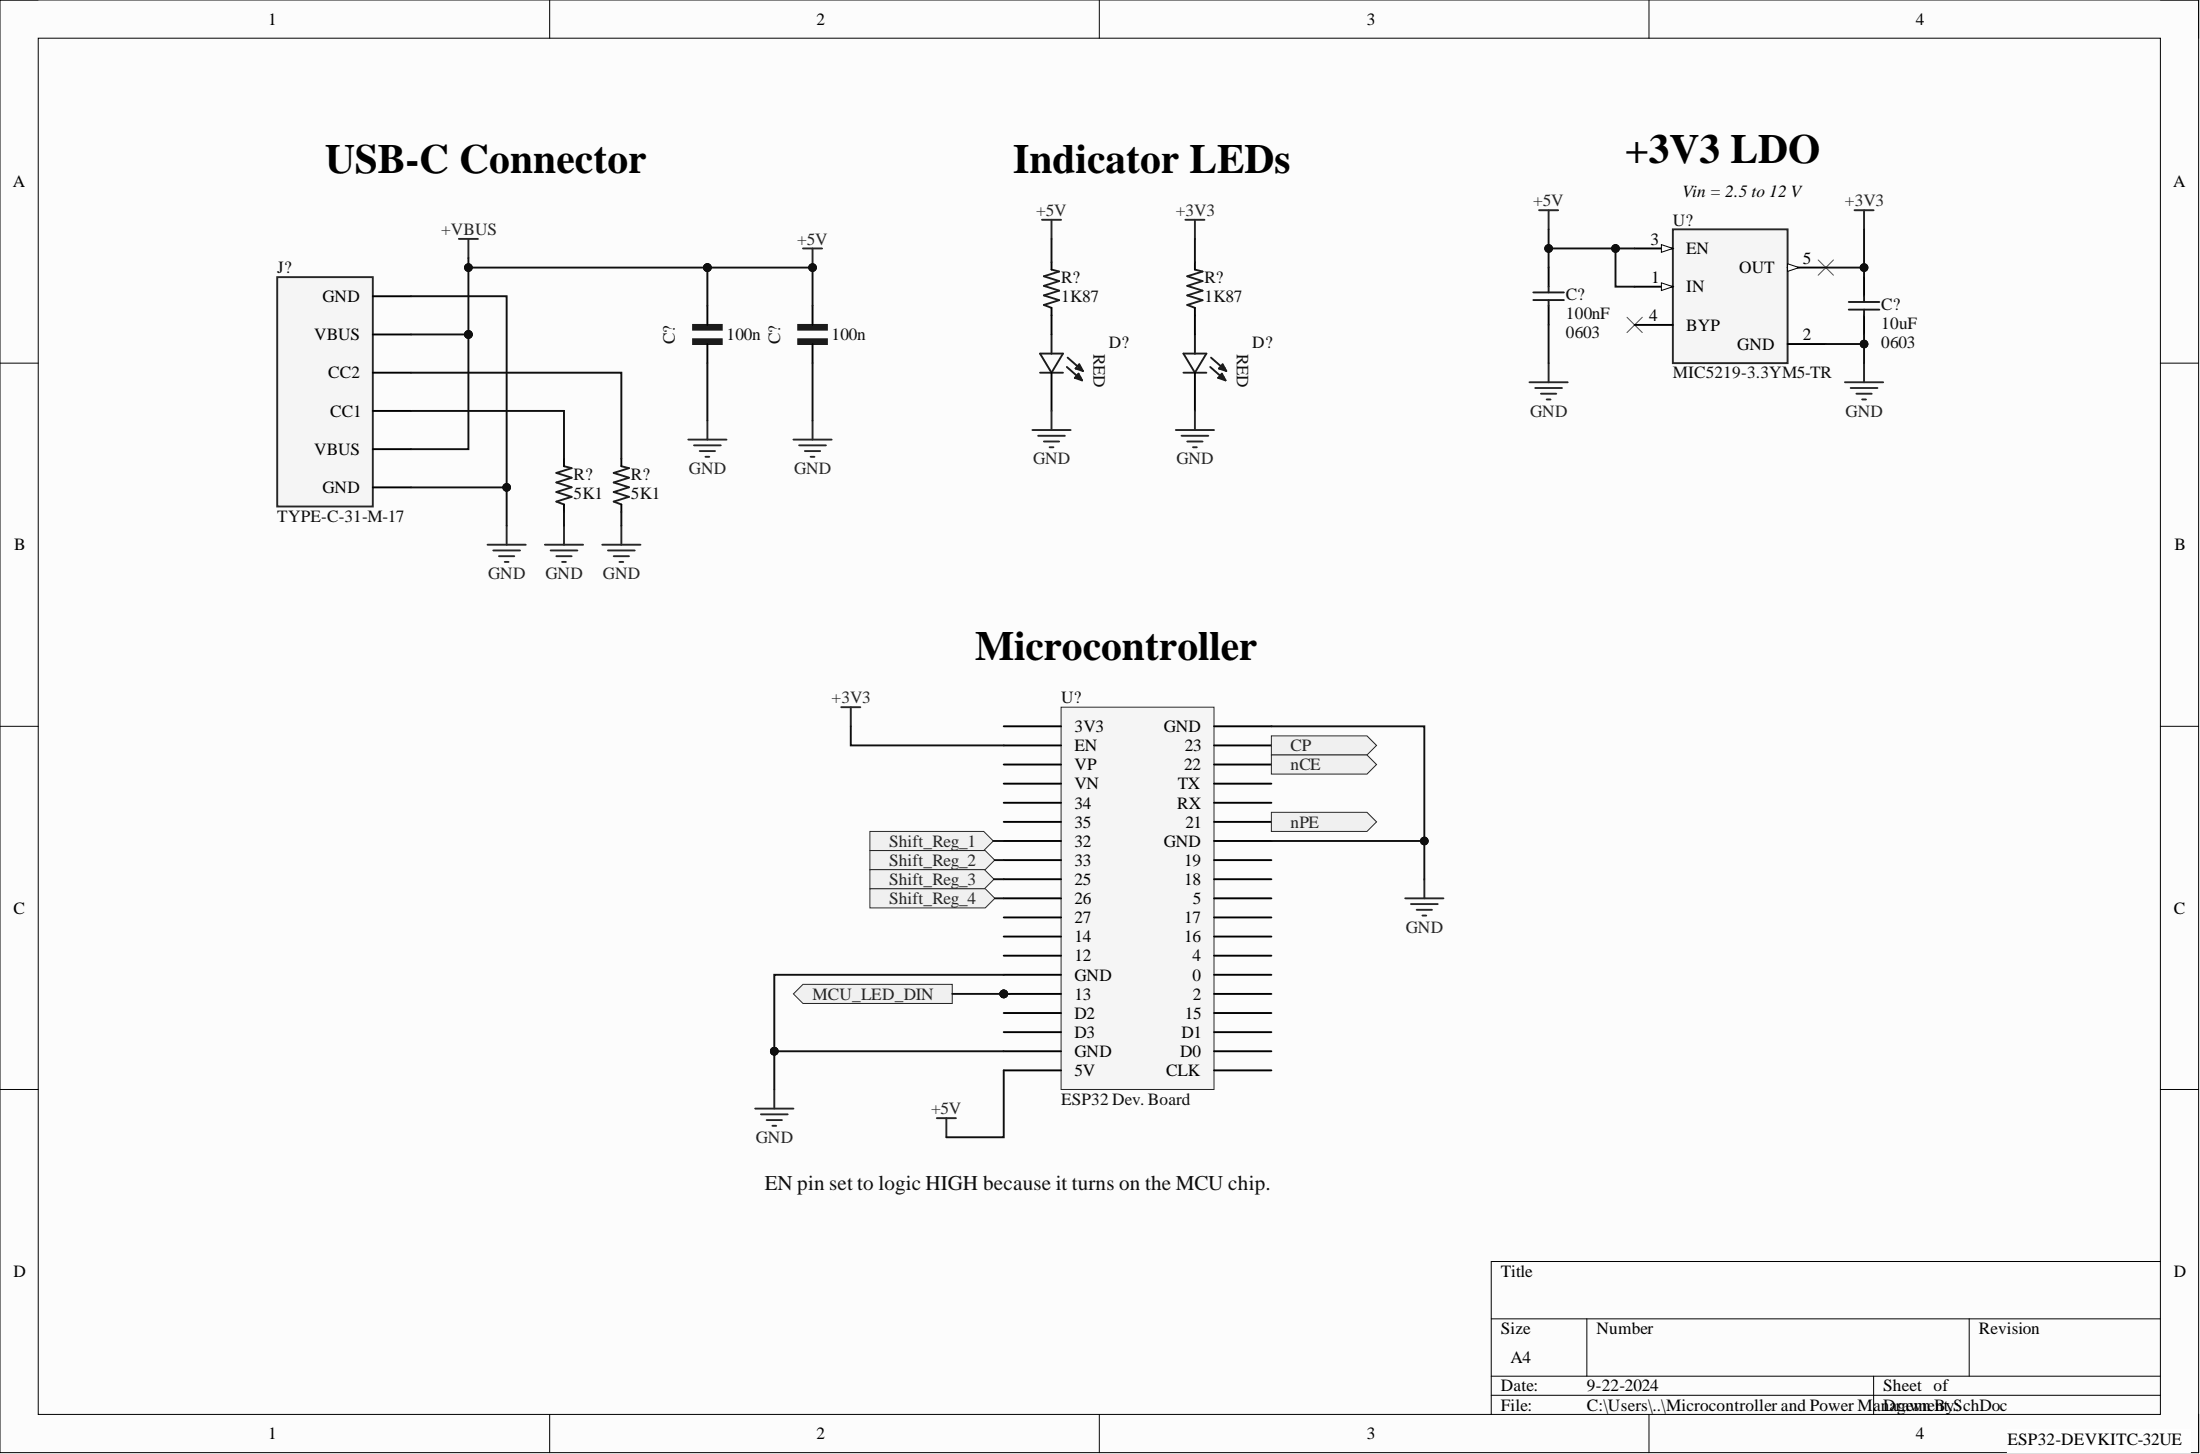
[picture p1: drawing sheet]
<svg xmlns="http://www.w3.org/2000/svg" width="292mm" height="193mm" viewBox="0 0 292 193" stroke-linecap="round" stroke-linejoin="round" font-family="sans-serif">
<path d="M0 0h291.9v192.8h-291.9z" fill-rule="evenodd" fill="#fcfcfc"/>
<path d="M0 0h291.9v192.8h-291.9z" fill="none" stroke="#000" stroke-width=".13"/>
<path d="M5.1 5.1h281.7v182.6h-281.7z" fill-rule="evenodd" fill="#fcfcfc"/>
<g fill="none" stroke="#000" stroke-width=".13">
<path d="M0 0h5.1M73 0v5.1M146 0v5.1M218.9 0v5.1M286.8 0h5.1v5.1M5.1 5.1h281.7v182.6h-281.7zM0 48.2h5.1M286.8 48.2h5.1M0 96.4h5.1M286.8 96.4h5.1M0 144.6h5.1M286.8 144.6h5.1"/>
<path d="M198 175h88.8M210.7 175v7.6M261.5 175v7.6M286.8 167.4h-88.8v20.3M73 187.7v5.1M146 187.7v5.1M198 182.6h88.8M198 185.2h88.8M218.9 187.7v5.1M248.8 182.6v5.1M291.9 187.7v5.1"/>
</g>
<path d="M266.5 189.7h24.3v3.1h-24.3z" fill-rule="evenodd" fill="#fefefe"/>
<path d="M266.5 189.7h24.3v3.1h-24.3z" fill="none" stroke="#fefefe" stroke-width=".13"/>
<circle cx="133.3" cy="131.9" r=".51" fill="#0e0e0e"/>
<circle cx="133.3" cy="131.9" r=".51" fill="none" stroke="#0e0e0e" stroke-width=".13"/>
<path d="M140.9 93.9h20.3v50.7h-20.3z" fill-rule="evenodd" fill="#f5f5f5"/>
<path d="M140.9 93.9h20.3v50.7h-20.3z" fill="none" stroke="#262626" stroke-width=".13"/>
<g fill="none" stroke="#000" stroke-width=".25">
<path d="M133.3 96.4h7.6M133.3 98.9h7.6M133.3 101.5h7.6M133.3 104h7.6M133.3 106.5h7.6M133.3 109.1h7.6M133.3 111.6h7.6M133.3 114.2h7.6M133.3 116.7h7.6M133.3 119.2h7.6M133.3 121.8h7.6M133.3 124.3h7.6"/>
<path d="M133.3 126.8h7.6M133.3 129.4h7.6M133.3 131.9h7.6"/>
</g>
<circle cx="133.3" cy="131.9" r=".51" fill="#0e0e0e"/>
<circle cx="133.3" cy="131.9" r=".51" fill="none" stroke="#0e0e0e" stroke-width=".13"/>
<g fill="none" stroke="#000" stroke-width=".25">
<path d="M205.6 35.5v2.5M205.6 40.6v2.5M247.5 41.9v2.5M161.2 98.9h7.6M161.2 96.4h7.6M161.2 119.2h7.6M161.2 116.7h7.6M161.2 114.2h7.6M161.2 111.6h7.6M161.2 109.1h7.6M161.2 106.5h7.6M161.2 104h7.6"/>
<path d="M161.2 101.5h7.6M133.3 134.4h7.6M133.3 137h7.6M133.3 139.5h7.6M161.2 134.4h7.6M161.2 137h7.6M161.2 139.5h7.6M161.2 131.9h7.6M161.2 129.4h7.6M161.2 126.8h7.6M161.2 124.3h7.6M161.2 121.8h7.6"/>
<path d="M133.3 142.1h7.6M161.2 142.1h7.6"/>
</g>
<g fill="none" stroke="#262626" stroke-width=".25">
<path d="M204.3 27.9h2.6M205.6 27.9v2.5M246.2 27.9h2.6M247.5 27.9v2.5M203.1 50.7h5.1M203.8 51.5h3.6M204.6 52.3h2M205.4 53h.5M205.6 48.2v2.5M245 50.7h5M245.7 51.5h3.6M246.5 52.3h2"/>
<path d="M247.2 53h.5M247.5 48.2v2.5M186.6 119.2h5.1M187.3 120h3.6M189.1 116.7v2.5M188.1 120.7h2M188.9 121.5h.5M100.3 147.1h5M101 147.9h3.6M101.8 148.7h2M102.6 149.4h.5M102.8 144.6v2.5"/>
</g>
<path d="M203.6 38.8h4M203.6 39.8h4M205.6 38v.8M205.6 39.8v.8M247.5 39.3v.8M245.5 40.1h4M245.5 41.1h4M247.5 41.1v.8" fill="none" stroke="#1c1c1c" stroke-width=".25"/>
<path d="M216 42.1l2.1 2M218.1 42.1l-2.1 2" fill="none" stroke="#4c4c4c" stroke-width=".13"/>
<path d="M222.1 30.4h15.2v17.8h-15.2z" fill-rule="evenodd" fill="#f5f5f5"/>
<path d="M222.1 30.4h15.2v17.8h-15.2z" fill="none" stroke="#262626" stroke-width=".25"/>
<path d="M217 33h5.1M217 43.1h5.1" fill="none" stroke="#000" stroke-width=".25"/>
<path d="M220.6 32.5l1.5 .5-1.5 .5z" fill="#fbfbfb"/>
<path d="M220.6 32.5l1.5 .5-1.5 .5z" fill="none" stroke="#000" stroke-width=".13"/>
<path d="M217 38h5.1" fill="none" stroke="#000" stroke-width=".25"/>
<path d="M220.6 37.5l1.5 .5-1.5 .6z" fill="#fbfbfb"/>
<path d="M220.6 37.5l1.5 .5-1.5 .6z" fill="none" stroke="#000" stroke-width=".13"/>
<path d="M237.3 35.5h5.1" fill="none" stroke="#000" stroke-width=".25"/>
<path d="M237.3 35l1.6 .5-1.6 .5z" fill="#fbfbfb"/>
<path d="M237.3 35l1.6 .5-1.6 .5z" fill="none" stroke="#000" stroke-width=".13"/>
<path d="M237.3 45.7h5.1" fill="none" stroke="#000" stroke-width=".25"/>
<path d="M241.4 34.5l2 2M243.4 34.5l-2 2" fill="none" stroke="#4c4c4c" stroke-width=".13"/>
<path d="M36.8 36.8h12.7v30.4h-12.7z" fill-rule="evenodd" fill="#f5f5f5"/>
<g fill="none" stroke="#262626" stroke-width=".25">
<path d="M36.8 36.8h12.7v30.4h-12.7zM60.9 31.7h2.6M62.2 31.7v2.5M138.3 29.2h2.6M139.6 29.2v2.5M157.4 29.2h2.5M158.7 29.2v2.5M137.1 57.1h5.1M137.8 57.8h3.6M138.6 58.6h2M139.4 59.4h.5M139.6 54.5v2.6"/>
<path d="M156.1 57.1h5.1M156.9 57.8h3.5M157.6 58.6h2.1M158.4 59.4h.5M158.7 54.5v2.6M64.7 72.3h5.1M65.5 73.1h3.5M66.3 73.8h2M67 74.6h.5M67.3 69.8v2.5M72.3 72.3h5.1M73.1 73.1h3.6"/>
<path d="M73.9 73.8h2M74.6 74.6h.5M74.9 69.8v2.5M80 72.3h5M80.7 73.1h3.6M81.5 73.8h2M82.2 74.6h.6M82.5 69.8v2.5M111.7 93.9h2.5M113 93.9v2.5M124.4 148.4h2.5M125.7 148.4v2.5"/>
</g>
<g fill="none" stroke="#000" stroke-width=".25">
<path d="M49.5 39.3h5.1M139.6 34.8v1M158.7 34.8v1M49.5 54.5h5.1M49.5 59.6h5.1M49.5 49.5h5.1M49.5 44.4h5.1M139.6 40.9v3.5M158.7 40.9v3.5M49.5 64.7h5.1M74.9 60.9v1M74.9 67v1"/>
<path d="M82.5 60.9v1M82.5 67v1"/>
</g>
<g fill="none" stroke="#1c1c1c" stroke-width=".25">
<path d="M139.6 35.8l1 .2-2 .7 2 .6-2 .6 2 .7-2 .6 2 .6-2 .7 1 .4M158.7 35.8l1 .2-2.1 .7 2.1 .6-2.1 .6 2.1 .7-2.1 .6 2.1 .6-2.1 .7 1.1 .4M139.6 44.4v2.5M141.6 48.7l2.1 1.8M141.7 47.5l2.1 1.7M142.7 50.2l.5-.6 .5 .9M142.7 50.2l1 .3M142.8 48.9l.5-.6 .5 .9M142.8 48.9l1 .3M143.1 49.8l.2 .2M143.2 48.5l.2 .3M143.4 50.1v.1h-.7"/>
<path d="M143.5 48.8v.1h-.7M158.7 44.4v2.5M160.7 48.7l2 1.8M160.8 47.5l2 1.7M161.8 50.2l.4-.6 .5 .9M161.8 50.2l.9 .3M161.9 48.9l.4-.6 .5 .9M161.9 48.9l.9 .3M162.2 49.8l.1 .2M162.3 48.5l.1 .3M162.5 50.1v.1h-.7M162.6 48.8v.1h-.7"/>
<path d="M74.9 61.9l1 .2-2 .7 2 .6-2 .6 2 .7-2 .6 2 .6-2 .7 1 .4M82.5 61.9l1 .2-2 .7 2 .6-2 .6 2 .7-2 .6 2 .6-2 .7 1 .4"/>
</g>
<path d="M92 43.1h3.8v.7h-3.8z" fill-rule="evenodd" fill="#1c1c1c"/>
<path d="M92 43.1h3.8v.7h-3.8z" fill="none" stroke="#1c1c1c" stroke-width=".25"/>
<path d="M92 45h3.8v.7h-3.8z" fill-rule="evenodd" fill="#1c1c1c"/>
<path d="M92 45h3.8v.7h-3.8z" fill="none" stroke="#1c1c1c" stroke-width=".25"/>
<path d="M93.9 40.6v2.5M93.9 45.7v2.5" fill="none" stroke="#000" stroke-width=".25"/>
<path d="M106 43.1h3.8v.7h-3.8z" fill-rule="evenodd" fill="#1c1c1c"/>
<path d="M106 43.1h3.8v.7h-3.8z" fill="none" stroke="#1c1c1c" stroke-width=".25"/>
<path d="M106 45h3.8v.7h-3.8z" fill-rule="evenodd" fill="#1c1c1c"/>
<path d="M106 45h3.8v.7h-3.8z" fill="none" stroke="#1c1c1c" stroke-width=".25"/>
<path d="M107.9 40.6v2.5M107.9 45.7v2.5" fill="none" stroke="#000" stroke-width=".25"/>
<path d="M106.6 33h2.6M107.9 33v2.5M91.4 58.3h5.1M92.1 59.1h3.6M92.9 59.9h2M93.9 55.8v2.5M105.3 58.3h5.1M106.1 59.1h3.6M106.9 59.9h2M107.9 55.8v2.5M93.7 60.6h.5M107.6 60.6h.5" fill="none" stroke="#262626" stroke-width=".25"/>
<circle cx="107.9" cy="35.5" r=".51" fill="#0e0e0e"/>
<circle cx="107.9" cy="35.5" r=".51" fill="none" stroke="#0e0e0e" stroke-width=".13"/>
<path d="M105.3 131.9l1.3-1.3h19.8v2.6h-19.8z" fill-rule="evenodd" fill="#f0f0f0"/>
<path d="M105.3 131.9l1.3-1.3h19.8v2.6h-19.8z" fill="none" stroke="#262626" stroke-width=".13"/>
<path d="M115.5 110.3h15.1l1.3 1.3-1.3 1.3h-15.1z" fill-rule="evenodd" fill="#f0f0f0"/>
<path d="M115.5 110.3h15.1l1.3 1.3-1.3 1.3h-15.1z" fill="none" stroke="#262626" stroke-width=".13"/>
<path d="M115.5 112.9h15.3l1.3 1.3-1.3 1.2h-15.3z" fill-rule="evenodd" fill="#f0f0f0"/>
<path d="M115.5 112.9h15.3l1.3 1.3-1.3 1.2h-15.3z" fill="none" stroke="#262626" stroke-width=".13"/>
<path d="M115.5 115.4h15.2l1.3 1.3-1.3 1.3h-15.2z" fill-rule="evenodd" fill="#f0f0f0"/>
<path d="M115.5 115.4h15.2l1.3 1.3-1.3 1.3h-15.2z" fill="none" stroke="#262626" stroke-width=".13"/>
<path d="M115.5 118h15.3l1.3 1.2-1.3 1.3h-15.3z" fill-rule="evenodd" fill="#f0f0f0"/>
<path d="M115.5 118h15.3l1.3 1.2-1.3 1.3h-15.3z" fill="none" stroke="#262626" stroke-width=".13"/>
<path d="M133.3 129.4h-30.5v10.1" fill="none" stroke="#0e0e0e" stroke-width=".25"/>
<circle cx="102.8" cy="139.5" r=".51" fill="#0e0e0e"/>
<circle cx="102.8" cy="139.5" r=".51" fill="none" stroke="#0e0e0e" stroke-width=".13"/>
<path d="M168.8 96.4h20.3v20.3" fill="none" stroke="#0e0e0e" stroke-width=".25"/>
<circle cx="189.1" cy="111.6" r=".51" fill="#0e0e0e"/>
<circle cx="189.1" cy="111.6" r=".51" fill="none" stroke="#0e0e0e" stroke-width=".13"/>
<path d="M168.8 111.6h20.3" fill="none" stroke="#0e0e0e" stroke-width=".25"/>
<circle cx="189.1" cy="111.6" r=".51" fill="#0e0e0e"/>
<circle cx="189.1" cy="111.6" r=".51" fill="none" stroke="#0e0e0e" stroke-width=".13"/>
<path d="M214.5 33v5h2.5M205.6 43.1v5.1" fill="none" stroke="#0e0e0e" stroke-width=".25"/>
<circle cx="214.5" cy="33" r=".51" fill="#0e0e0e"/>
<circle cx="214.5" cy="33" r=".51" fill="none" stroke="#0e0e0e" stroke-width=".13"/>
<path d="M205.6 30.4v2.6" fill="none" stroke="#0e0e0e" stroke-width=".25"/>
<circle cx="205.6" cy="33" r=".51" fill="#0e0e0e"/>
<circle cx="205.6" cy="33" r=".51" fill="none" stroke="#0e0e0e" stroke-width=".13"/>
<path d="M242.4 45.7h5.1v2.5" fill="none" stroke="#0e0e0e" stroke-width=".25"/>
<circle cx="247.5" cy="45.7" r=".51" fill="#0e0e0e"/>
<circle cx="247.5" cy="45.7" r=".51" fill="none" stroke="#0e0e0e" stroke-width=".13"/>
<path d="M247.5 44.4v1.3" fill="none" stroke="#0e0e0e" stroke-width=".25"/>
<circle cx="247.5" cy="45.7" r=".51" fill="#0e0e0e"/>
<circle cx="247.5" cy="45.7" r=".51" fill="none" stroke="#0e0e0e" stroke-width=".13"/>
<path d="M217 33h-11.4v2.5M247.5 30.4v5.1h-5.1" fill="none" stroke="#0e0e0e" stroke-width=".25"/>
<circle cx="205.6" cy="33" r=".51" fill="#0e0e0e"/>
<circle cx="205.6" cy="33" r=".51" fill="none" stroke="#0e0e0e" stroke-width=".13"/>
<circle cx="214.5" cy="33" r=".51" fill="#0e0e0e"/>
<circle cx="214.5" cy="33" r=".51" fill="none" stroke="#0e0e0e" stroke-width=".13"/>
<path d="M54.6 39.3h12.7v25.4h-12.7" fill="none" stroke="#0e0e0e" stroke-width=".25"/>
<circle cx="67.3" cy="64.7" r=".51" fill="#0e0e0e"/>
<circle cx="67.3" cy="64.7" r=".51" fill="none" stroke="#0e0e0e" stroke-width=".13"/>
<path d="M67.3 64.7v5.1" fill="none" stroke="#0e0e0e" stroke-width=".25"/>
<circle cx="67.3" cy="64.7" r=".51" fill="#0e0e0e"/>
<circle cx="67.3" cy="64.7" r=".51" fill="none" stroke="#0e0e0e" stroke-width=".13"/>
<path d="M62.2 44.4v15.2h-7.6" fill="none" stroke="#0e0e0e" stroke-width=".25"/>
<circle cx="62.2" cy="44.4" r=".51" fill="#0e0e0e"/>
<circle cx="62.2" cy="44.4" r=".51" fill="none" stroke="#0e0e0e" stroke-width=".13"/>
<path d="M54.6 44.4h7.6" fill="none" stroke="#0e0e0e" stroke-width=".25"/>
<circle cx="62.2" cy="44.4" r=".51" fill="#0e0e0e"/>
<circle cx="62.2" cy="44.4" r=".51" fill="none" stroke="#0e0e0e" stroke-width=".13"/>
<path d="M62.2 35.5v8.9M139.6 31.7v3.1M158.7 31.7v3.1M54.6 54.5h20.3v6.4M54.6 49.5h27.9v11.4M74.9 68v1.8M82.5 68v1.8M113 96.4v2.5h20.3M133.3 142.1v8.8h-7.6" fill="none" stroke="#0e0e0e" stroke-width=".25"/>
<circle cx="62.2" cy="44.4" r=".51" fill="#0e0e0e"/>
<circle cx="62.2" cy="44.4" r=".51" fill="none" stroke="#0e0e0e" stroke-width=".13"/>
<circle cx="62.2" cy="35.5" r=".51" fill="#0e0e0e"/>
<circle cx="62.2" cy="35.5" r=".51" fill="none" stroke="#0e0e0e" stroke-width=".13"/>
<path d="M93.9 35.5v5.1" fill="none" stroke="#0e0e0e" stroke-width=".25"/>
<circle cx="93.9" cy="35.5" r=".51" fill="#0e0e0e"/>
<circle cx="93.9" cy="35.5" r=".51" fill="none" stroke="#0e0e0e" stroke-width=".13"/>
<path d="M62.2 34.2v1.3h31.7M93.9 48.2v7.6" fill="none" stroke="#0e0e0e" stroke-width=".25"/>
<circle cx="62.2" cy="35.5" r=".51" fill="#0e0e0e"/>
<circle cx="62.2" cy="35.5" r=".51" fill="none" stroke="#0e0e0e" stroke-width=".13"/>
<circle cx="93.9" cy="35.5" r=".51" fill="#0e0e0e"/>
<circle cx="93.9" cy="35.5" r=".51" fill="none" stroke="#0e0e0e" stroke-width=".13"/>
<path d="M93.9 35.5h14v5.1" fill="none" stroke="#0e0e0e" stroke-width=".25"/>
<circle cx="93.9" cy="35.5" r=".51" fill="#0e0e0e"/>
<circle cx="93.9" cy="35.5" r=".51" fill="none" stroke="#0e0e0e" stroke-width=".13"/>
<circle cx="107.9" cy="35.5" r=".51" fill="#0e0e0e"/>
<circle cx="107.9" cy="35.5" r=".51" fill="none" stroke="#0e0e0e" stroke-width=".13"/>
<path d="M107.9 48.2v7.6M133.3 131.9h.7" fill="none" stroke="#0e0e0e" stroke-width=".25"/>
<circle cx="133.3" cy="131.9" r=".51" fill="#0e0e0e"/>
<circle cx="133.3" cy="131.9" r=".51" fill="none" stroke="#0e0e0e" stroke-width=".13"/>
<path d="M102.8 139.5h30.5" fill="none" stroke="#0e0e0e" stroke-width=".25"/>
<circle cx="102.8" cy="139.5" r=".51" fill="#0e0e0e"/>
<circle cx="102.8" cy="139.5" r=".51" fill="none" stroke="#0e0e0e" stroke-width=".13"/>
<path d="M102.8 139.5v5.1" fill="none" stroke="#0e0e0e" stroke-width=".25"/>
<circle cx="102.8" cy="139.5" r=".51" fill="#0e0e0e"/>
<circle cx="102.8" cy="139.5" r=".51" fill="none" stroke="#0e0e0e" stroke-width=".13"/>
<path d="M126.4 131.9h6.9" fill="none" stroke="#0e0e0e" stroke-width=".25"/>
<circle cx="133.3" cy="131.9" r=".51" fill="#0e0e0e"/>
<circle cx="133.3" cy="131.9" r=".51" fill="none" stroke="#0e0e0e" stroke-width=".13"/>
<path d="M131.9 111.6h1.4M132 116.7h1.3M132.1 114.2h1.2M132.1 119.2h1.2" fill="none" stroke="#0e0e0e" stroke-width=".25"/>
<path d="M168.8 97.7h12.7l1.3 1.2-1.3 1.3h-12.7z" fill-rule="evenodd" fill="#f0f0f0"/>
<path d="M168.8 97.7h12.7l1.3 1.2-1.3 1.3h-12.7z" fill="none" stroke="#262626" stroke-width=".13"/>
<path d="M168.8 100.2h12.7l1.3 1.3-1.3 1.2h-12.7z" fill-rule="evenodd" fill="#f0f0f0"/>
<path d="M168.8 100.2h12.7l1.3 1.3-1.3 1.2h-12.7z" fill="none" stroke="#262626" stroke-width=".13"/>
<path d="M168.8 107.8h12.7l1.3 1.3-1.3 1.2h-12.7z" fill-rule="evenodd" fill="#f0f0f0"/>
<path d="M168.8 107.8h12.7l1.3 1.3-1.3 1.2h-12.7z" fill="none" stroke="#262626" stroke-width=".13"/>
<g font-size="6.4">
<text x="139" y="53.1">PID?01</text>
<text x="158" y="53.1">PID?01</text>
</g>
<g font-size="5.5">
<text x="43.2" y="22.9">USB-C Connector</text>
<text x="134.5" y="22.9">Indicator LEDs</text>
<text x="215.8" y="21.6">+3V3 LDO</text>
<text x="129.5" y="87.6">Microcontroller</text>
</g>
<text font-size="3.5" fill="#0e0e0e" x="246.9" y="38.4">PIC?02</text>
<text font-size="2.8" fill="#0e0e0e" x="101.5" y="158">EN pin set to logic HIGH because it turns on the MCU chip.</text>
<g font-size="2.3">
<text x="35.6" y="3.3">1</text>
<text x="108.4" y="3.3">2</text>
<text x="181.5" y="3.3">3</text>
<text x="254.3" y="3.3">4</text>
<text x="1.7" y="24.9">A</text>
<text x="223.4" y="26.1">Vin = 2.5 to 12 V</text>
<text x="288.5" y="24.9">A</text>
<text x="219.2" y="32.5">3</text>
<text x="223.9" y="33.7">EN</text>
<text x="239.4" y="35">5</text>
<text x="42.8" y="40.1">GND</text>
<text x="219.2" y="37.5">1</text>
<text x="223.9" y="38.8">IN</text>
<text x="230.9" y="36.3">OUT</text>
<text x="41.7" y="45.2">VBUS</text>
<text x="219" y="42.6">4</text>
<text x="223.9" y="43.9">BYP</text>
<text x="230.7" y="46.4">GND</text>
<text x="239.4" y="45.2">2</text>
<text x="43.6" y="50.2">CC2</text>
<text x="43.8" y="55.3">CC1</text>
<text x="41.7" y="60.4">VBUS</text>
<text x="42.8" y="65.4">GND</text>
<text x="1.9" y="73.1">B</text>
<text x="288.7" y="73.1">B</text>
<text x="142.7" y="97.2">3V3</text>
<text x="142.7" y="99.7">EN</text>
<text x="154.5" y="97.2">GND</text>
<text x="157.3" y="99.7">23</text>
<text x="142.7" y="102.2">VP</text>
<text x="142.7" y="104.8">VN</text>
<text x="142.7" y="107.3">34</text>
<text x="156.3" y="107.3">RX</text>
<text x="156.4" y="104.8">TX</text>
<text x="157.2" y="102.2">22</text>
<text x="142.7" y="109.8">35</text>
<text x="142.7" y="112.4">32</text>
<text x="154.5" y="112.4">GND</text>
<text x="157.4" y="109.8">21</text>
<text x="142.7" y="114.9">33</text>
<text x="142.7" y="117.4">25</text>
<text x="142.7" y="120">26</text>
<text x="157.2" y="117.4">18</text>
<text x="157.2" y="114.9">19</text>
<text x="158.4" y="120">5</text>
<text x="1.8" y="121.3">C</text>
<text x="142.7" y="122.5">27</text>
<text x="142.7" y="125.1">14</text>
<text x="157.2" y="125.1">16</text>
<text x="157.2" y="122.5">17</text>
<text x="288.6" y="121.3">C</text>
<text x="142.7" y="127.6">12</text>
<text x="142.7" y="130.1">GND</text>
<text x="158.3" y="130.1">0</text>
<text x="158.3" y="127.6">4</text>
<text x="142.7" y="132.7">13</text>
<text x="142.7" y="135.2">D2</text>
<text x="142.7" y="137.7">D3</text>
<text x="156.9" y="137.7">D1</text>
<text x="157.3" y="135.2">15</text>
<text x="158.4" y="132.7">2</text>
<text x="142.7" y="140.3">GND</text>
<text x="142.7" y="142.8">5V</text>
<text x="154.8" y="142.8">CLK</text>
<text x="156.7" y="140.3">D0</text>
<text x="1.8" y="169.5">D</text>
<text x="199.3" y="169.5">Title</text>
<text x="288.6" y="169.5">D</text>
<text x="199.3" y="177.1">Size</text>
<text x="212" y="177.1">Number</text>
<text x="262.7" y="177.1">Revision</text>
<text x="199.3" y="184.7">Date:</text>
<text x="200.5" y="180.9">A4</text>
<text x="210.7" y="184.7">9-22-2024</text>
<text x="250" y="184.7">Sheet of</text>
<text x="35.6" y="191">1</text>
<text x="108.4" y="191">2</text>
<text x="181.5" y="191">3</text>
<text x="199.3" y="187.2">File:</text>
<text x="210.7" y="187.2">C:\Users\..\Microcontroller and Power ManDagement.SchDoc</text>
<text x="251.7" y="187.2">rawn By:</text>
<text x="254.3" y="191">4</text>
<text x="266.5" y="191.8">ESP32-DEVKITC-32UE</text>
</g>
<g font-size="2.3" fill="#262626">
<text x="137.6" y="28.7">+5V</text>
<text x="156.1" y="28.7">+3V3</text>
<text x="203.6" y="27.4">+5V</text>
<text x="245" y="27.4">+3V3</text>
<text x="58.6" y="31.2">+VBUS</text>
<text x="105.9" y="32.5">+5V</text>
<text x="203.2" y="55.3">GND</text>
<text x="245" y="55.3">GND</text>
<text x="91.5" y="62.9">GND</text>
<text x="105.4" y="62.9">GND</text>
<text x="137.2" y="61.6">GND</text>
<text x="156.2" y="61.6">GND</text>
<text x="64.8" y="76.9">GND</text>
<text x="72.4" y="76.9">GND</text>
<text x="80" y="76.9">GND</text>
<text x="110.4" y="93.3">+3V3</text>
<text x="171.3" y="99.7">CP</text>
<text x="171.3" y="102.2">nCE</text>
<text x="118" y="112.4">Shift_Reg_1</text>
<text x="171.3" y="109.8">nPE</text>
<text x="118" y="114.9">Shift_Reg_2</text>
<text x="118" y="117.4">Shift_Reg_3</text>
<text x="118" y="120">Shift_Reg_4</text>
<text x="186.7" y="123.8">GND</text>
<text x="107.9" y="132.7">MCU_LED_DIN</text>
<text x="123.6" y="147.9">+5V</text>
<text x="100.4" y="151.7">GND</text>
</g>
<g font-size="2.3" fill="#0e0e0e">
<text x="222.1" y="29.9">U?</text>
<text x="36.8" y="36.3">J?</text>
<text x="140.9" y="37.5">R?</text>
<text x="140.9" y="40.1">1K87</text>
<text x="159.9" y="37.5">R?</text>
<text x="159.9" y="40.1">1K87</text>
<text x="207.9" y="39.8">C?</text>
<text x="249.8" y="41.1">C?</text>
<text x="89.6" y="45.7" transform="rotate(-90 89.6 45.7)">C?</text>
<text x="96.5" y="45.2">100n</text>
<text x="103.6" y="45.7" transform="rotate(-90 103.6 45.7)">C?</text>
<text x="110.4" y="45.2">100n</text>
<text x="145.2" y="46.9" transform="rotate(90 145.2 46.9)">RED</text>
<text x="147.2" y="46.2">D?</text>
<text x="164.2" y="46.9" transform="rotate(90 164.2 46.9)">RED</text>
<text x="166.3" y="46.2">D?</text>
<text x="207.9" y="44.9">0603</text>
<text x="207.9" y="42.4">100nF</text>
<text x="249.8" y="46.2">0603</text>
<text x="249.8" y="43.6">10uF</text>
<text x="222.1" y="50.2">MIC5219-3.3YM5-TR</text>
<text x="76.2" y="63.7">R?</text>
<text x="83.8" y="63.7">R?</text>
<text x="36.8" y="69.3">TYPE-C-31-M-17</text>
<text x="76.2" y="66.2">5K1</text>
<text x="83.8" y="66.2">5K1</text>
<text x="140.9" y="93.3">U?</text>
<text x="140.9" y="146.6">ESP32 Dev. Board</text>
</g>
</svg>
